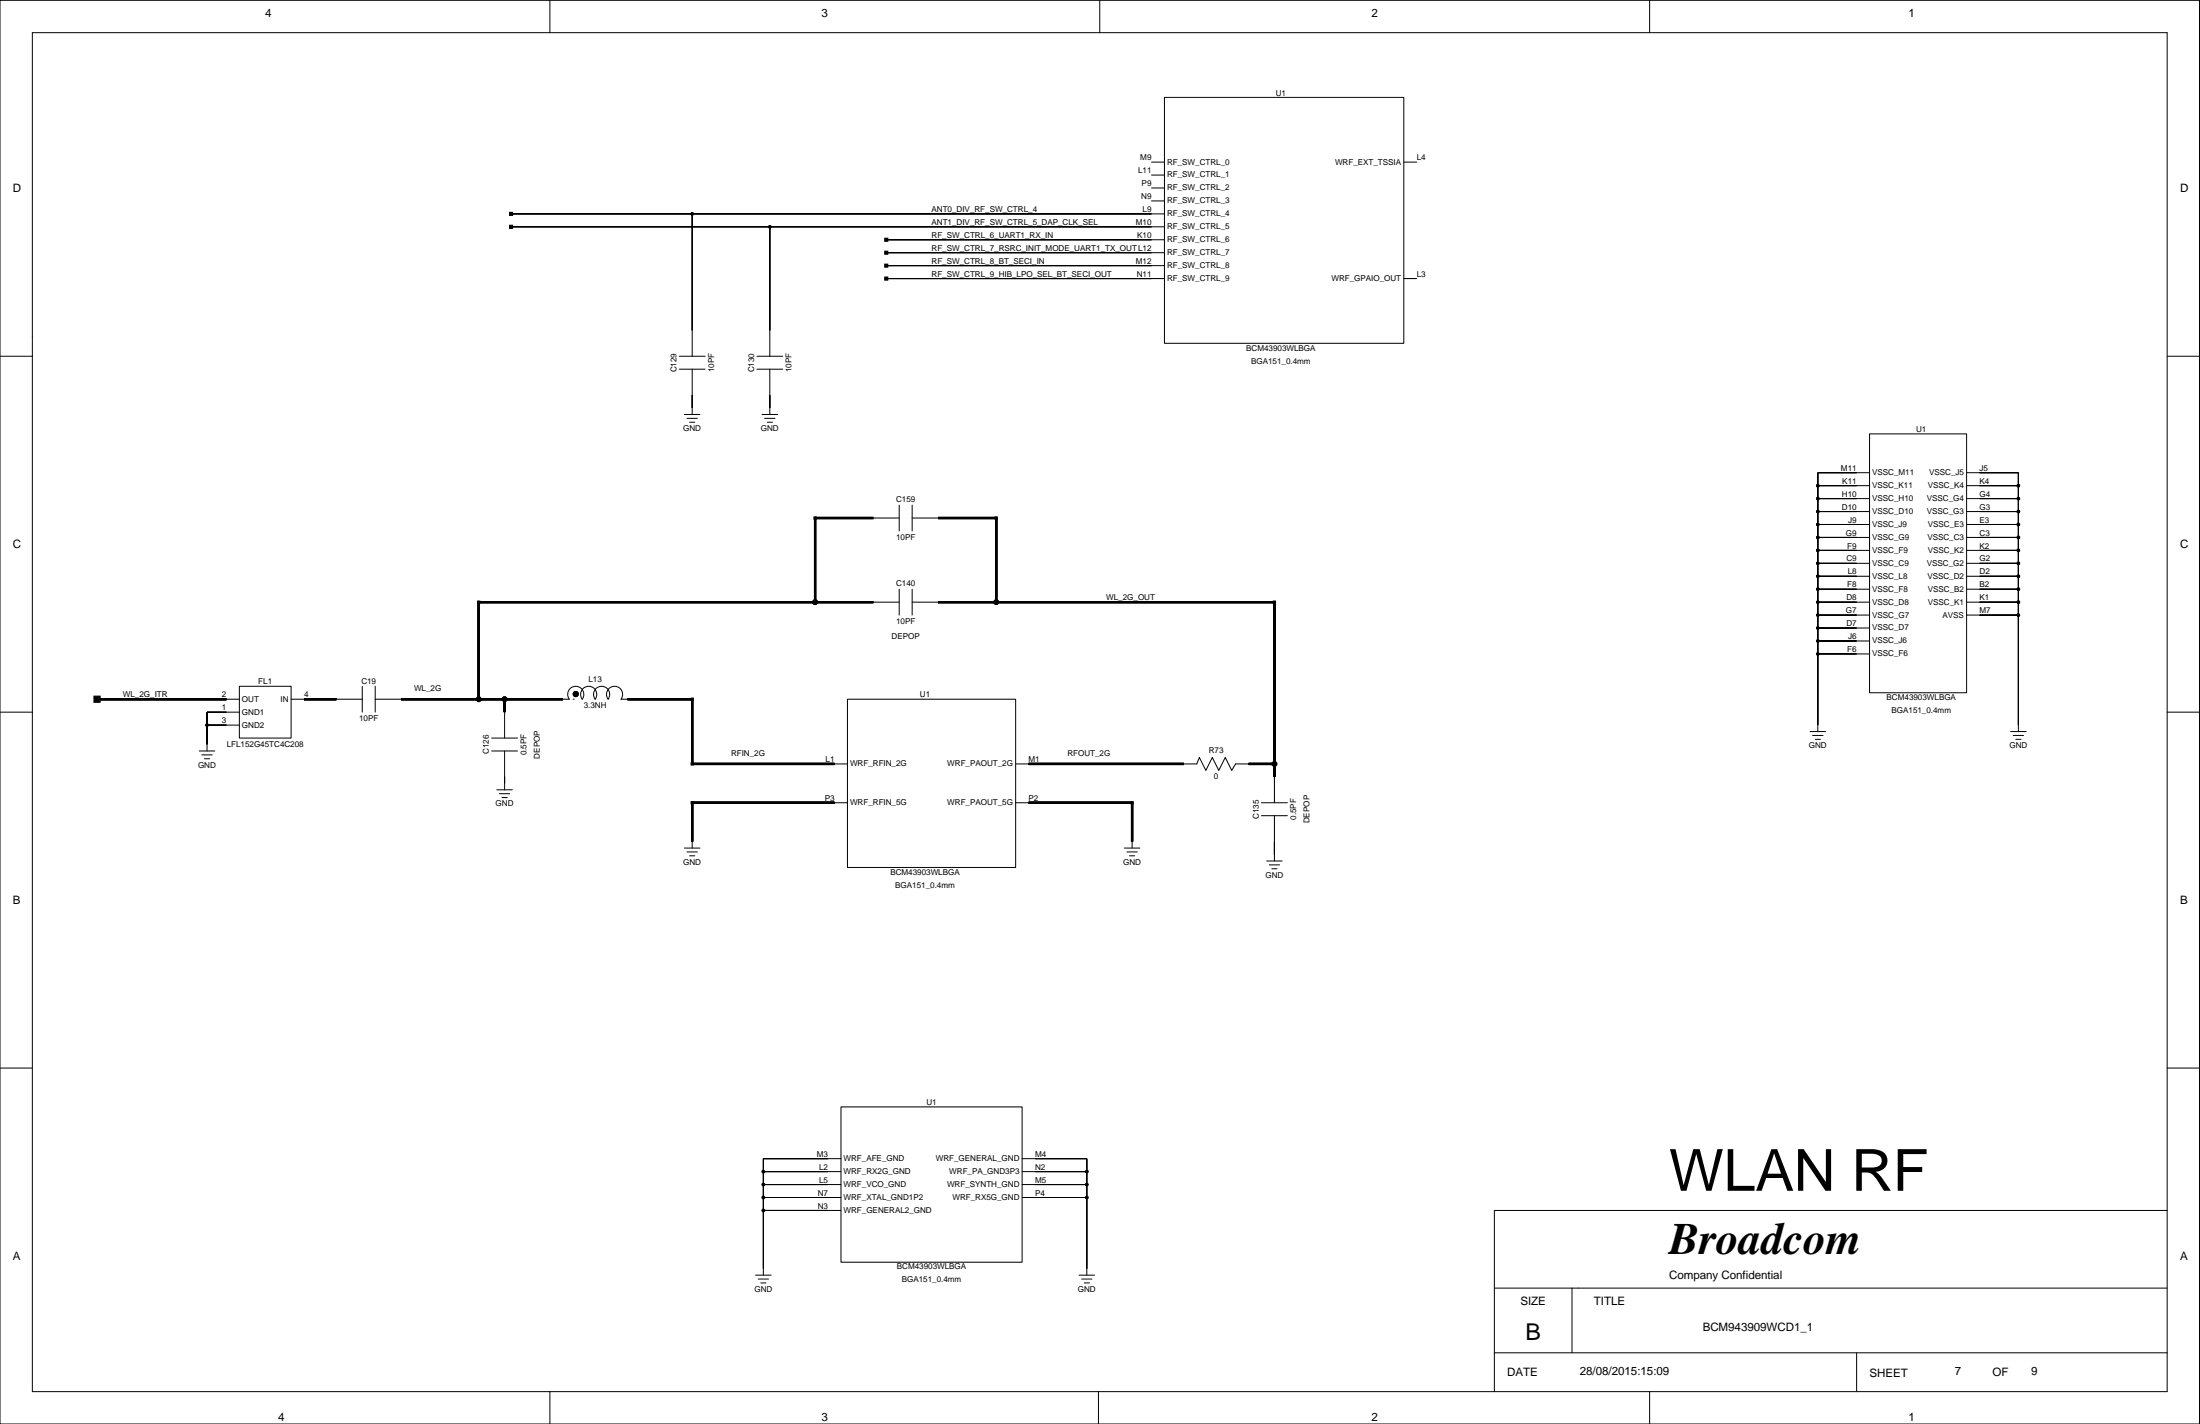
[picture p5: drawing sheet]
<svg xmlns="http://www.w3.org/2000/svg" width="432mm" height="279mm" viewBox="0 0 432 279" stroke-linecap="round" stroke-linejoin="round" font-family="sans-serif">
<g fill="none" stroke="#000" stroke-width=".2">
<path d="M0 .1h431.7v279.3h-431.7zM6.3 6.4h419.1v266.7h-419.1zM107.9 .1v6.3M215.9 .1v6.3M228.5 19.1h47v48.3h-47zM323.8 .1v6.3M226 31.8h2.5M226 34.3h2.5M226 36.9h2.5M226 39.4h2.5M275.5 31.8h2.6M100.3 42h128.2"/>
<path d="M100.3 44.5h128.2M135.9 42v27.9M151.1 44.5v25.4M174 49.6h54.5M174 47h54.5M174 52.1h54.5M174 54.7h54.5M275.5 54.7h2.6M0 69.9h6.3M133.3 72.4h5.1M133.3 69.9h5.1M135.9 72.4v8.9"/>
<path d="M148.6 72.4h5M148.6 69.9h5M151.1 72.4v8.9M425.4 69.9h6.3M134.3 81.3h3.1M134.8 82.1h2.1M135.4 82.8h1M149.6 81.3h3M150.1 82.1h2M150.6 82.8h1M176.5 99.1v5.1M179 99.1v5.1"/>
<path d="M356.8 95.3h10.1M356.8 97.8h10.1M366.9 85.1h19.1v50.8h-19.1zM366.9 92.8h-10.1v50.7M386 92.8h10.1v50.7M386 95.3h10.1M386 97.8h10.1M171.4 118.1h5.1M171.4 101.6h5.1M176.5 115.6v5.1M179 118.1h5.1M179 115.6v5.1"/>
<path d="M179 101.6h5.1M356.8 118.1h10.1M356.8 113.1h10.1M356.8 110.5h10.1M356.8 108h10.1M356.8 102.9h10.1M356.8 100.4h10.1M356.8 105.4h10.1M356.8 115.6h10.1M386 118.1h10.1M386 113.1h10.1M386 110.5h10.1"/>
<path d="M386 108h10.1M386 102.9h10.1M386 100.4h10.1M386 105.4h10.1M386 115.6h10.1M0 139.7h6.3M44.4 137.2h2.6M47 134.7h10.1v10.1h-10.1zM47 139.7h-6.4v7.6M57.1 137.2h2.6M66 137.2h5.1M71.1 134.7v5"/>
<path d="M73.6 137.2h5.1M73.6 134.7v5M99 139.7v5.1M110.5 137.2h1.2a1.59 1.59 0 0 1 .2-2.1 1.59 1.59 0 0 1 2.2 0 1.59 1.59 0 0 1 .2 2.1 1.59 1.59 0 0 1 .2-2.1 1.59 1.59 0 0 1 2.1 0 1.59 1.59 0 0 1 .2 2.1 1.59 1.59 0 0 1 .2-2.1 1.59 1.59 0 0 1 2.1 0 1.59 1.59 0 0 1 .3 2.1 1.59 1.59 0 0 1 .2-2.1 1.59 1.59 0 0 1 2.1 0 1.59 1.59 0 0 1 .2 2.1h1.3M112.5 137.2h.1M166.3 137.2h33v33h-33zM356.8 128.3h10.1M356.8 125.8h10.1M356.8 120.7h10.1M356.8 123.2h10.1M386 120.7h10.1M425.4 139.7h6.3"/>
<path d="M39.1 147.3h3.1M39.6 148.1h2M40.1 148.9h1M40.6 142.3h6.4M96.5 147.3h5.1M96.5 144.8h5.1M97.5 155h3.1M98 155.7h2.1M98.5 156.5h1M99 147.3v7.7M163.8 149.9h2.5M163.8 157.5h2.5"/>
<path d="M199.3 149.9h2.6M199.3 157.5h2.6M232.4 149.9h2.5l.5-1.3 1.3 2.6 1.2-2.6 1.3 2.6 1.3-2.6 1.3 2.6 .7-1.3h2.6M247.6 157.5h5.1M250.1 152.4v5.1M355.3 143.5h3M355.8 144.3h2M356.3 145.1h1M394.6 143.5h3.1M395.1 144.3h2.1M395.6 145.1h1.1M134.3 166.4h3.1"/>
<path d="M134.8 167.2h2.1M135.4 167.9h1M135.9 165.1v1.3M220.7 166.4h3M221.2 167.2h2M221.7 167.9h1M222.2 165.1v1.3M247.6 160h5.1M248.6 168.9h3.1M249.1 169.7h2M249.6 170.5h1M250.1 160v8.9"/>
<path d="M0 209.6h6.3M165.1 217.2h35.5v30.5h-35.5zM425.4 209.6h6.3M149.8 237.5h15.3M149.8 229.9h15.3M149.8 232.4h15.3M149.8 235h15.3M165.1 227.3h-15.3v22.9M200.6 227.3h12.7v22.9M200.6 229.9h12.7M200.6 232.4h12.7M200.6 235h12.7"/>
<path d="M425.4 237.5h-132.1v35.6M148.3 250.2h3M148.8 251h2M149.3 251.7h1M211.8 250.2h3M212.3 251h2M212.8 251.7h1M293.3 252.7h132.1M308.5 252.7v12.7M107.9 273.1v6.3M215.6 273.1v6.3M293.3 265.4h132.1"/>
<path d="M323.8 273.1v6.3M364.4 265.4v7.7"/>
<circle cx="135.9" cy="42" r=".25"/>
<circle cx="151.1" cy="44.5" r=".25"/>
<circle cx="356.8" cy="97.8" r=".25"/>
<circle cx="356.8" cy="95.3" r=".25"/>
<circle cx="396.1" cy="97.8" r=".25"/>
<circle cx="396.1" cy="95.3" r=".25"/>
<circle cx="160" cy="118.1" r=".48"/>
<circle cx="195.5" cy="118.1" r=".48"/>
<circle cx="356.8" cy="118.1" r=".25"/>
<circle cx="356.8" cy="105.4" r=".25"/>
<circle cx="356.8" cy="115.6" r=".25"/>
<circle cx="356.8" cy="102.9" r=".25"/>
<circle cx="356.8" cy="108" r=".25"/>
<circle cx="356.8" cy="110.5" r=".25"/>
<circle cx="356.8" cy="100.4" r=".25"/>
<circle cx="356.8" cy="113.1" r=".25"/>
<circle cx="396.1" cy="118.1" r=".25"/>
<circle cx="396.1" cy="105.4" r=".25"/>
<circle cx="396.1" cy="102.9" r=".25"/>
<circle cx="396.1" cy="108" r=".25"/>
<circle cx="396.1" cy="115.6" r=".25"/>
<circle cx="396.1" cy="110.5" r=".25"/>
<circle cx="396.1" cy="100.4" r=".25"/>
<circle cx="396.1" cy="113.1" r=".25"/>
<circle cx="94" cy="137.2" r=".48"/>
<circle cx="99" cy="137.2" r=".48"/>
<circle cx="113" cy="136.2" r=".51"/>
<circle cx="356.8" cy="125.8" r=".25"/>
<circle cx="356.8" cy="123.2" r=".25"/>
<circle cx="356.8" cy="128.3" r=".25"/>
<circle cx="356.8" cy="120.7" r=".25"/>
<circle cx="396.1" cy="120.7" r=".25"/>
<circle cx="40.6" cy="142.3" r=".25"/>
<circle cx="250.1" cy="149.9" r=".48"/>
<circle cx="149.8" cy="232.4" r=".25"/>
<circle cx="149.8" cy="229.9" r=".25"/>
<circle cx="149.8" cy="235" r=".25"/>
<circle cx="149.8" cy="237.5" r=".25"/>
<circle cx="213.3" cy="232.4" r=".25"/>
<circle cx="213.3" cy="229.9" r=".25"/>
<circle cx="213.3" cy="235" r=".25"/>
</g>
<g fill="#000" stroke="#000" stroke-width=".2">
<path d="M100 41.7h.6v.6h-.6z" fill-rule="evenodd"/>
<path d="M100 44.2h.6v.6h-.6z" fill-rule="evenodd"/>
<path d="M100.3 42h35.6z" fill-rule="evenodd"/>
<path d="M135.9 42v22.8z" fill-rule="evenodd"/>
<path d="M151.1 44.5v20.3z" fill-rule="evenodd"/>
<path d="M100.3 44.5h50.8z" fill-rule="evenodd"/>
<path d="M173.6 49.3h.7v.6h-.7z" fill-rule="evenodd"/>
<path d="M173.6 46.7h.7v.6h-.7z" fill-rule="evenodd"/>
<path d="M173.6 51.8h.7v.6h-.7z" fill-rule="evenodd"/>
<path d="M173.6 54.4h.7v.6h-.7z" fill-rule="evenodd"/>
<path d="M135.9 42h90.1z" fill-rule="evenodd"/>
<path d="M151.1 44.5h74.9z" fill-rule="evenodd"/>
<path d="M174 49.6h52z" fill-rule="evenodd"/>
<path d="M174 47h52z" fill-rule="evenodd"/>
<path d="M174 52.1h52z" fill-rule="evenodd"/>
<path d="M174 54.7h52z" fill-rule="evenodd"/>
<path d="M135.9 77.5v2.6z" fill-rule="evenodd"/>
<path d="M151.1 77.5v2.6z" fill-rule="evenodd"/>
<path d="M356.8 92.8v2.5z" fill-rule="evenodd"/>
<path d="M356.8 95.3v2.5z" fill-rule="evenodd"/>
<path d="M356.8 97.8v2.6z" fill-rule="evenodd"/>
<path d="M356.8 92.8h7.6z" fill-rule="evenodd"/>
<path d="M356.8 95.3h7.6z" fill-rule="evenodd"/>
<path d="M356.8 97.8h7.6z" fill-rule="evenodd"/>
<path d="M388.5 92.8h7.6z" fill-rule="evenodd"/>
<path d="M396.1 92.8v2.5z" fill-rule="evenodd"/>
<path d="M388.5 95.3h7.6z" fill-rule="evenodd"/>
<path d="M396.1 95.3v2.5z" fill-rule="evenodd"/>
<path d="M388.5 97.8h7.6z" fill-rule="evenodd"/>
<path d="M396.1 97.8v2.6z" fill-rule="evenodd"/>
<path d="M93.7 117.9h.5v.5h-.5z" fill-rule="evenodd"/>
<path d="M159.8 101.4h.4v.5h-.4z" fill-rule="evenodd"/>
<path d="M195.3 101.4h.5v.5h-.5z" fill-rule="evenodd"/>
<path d="M249.9 117.9h.5v.5h-.5z" fill-rule="evenodd"/>
<path d="M356.8 100.4v2.5z" fill-rule="evenodd"/>
<path d="M356.8 102.9v2.5z" fill-rule="evenodd"/>
<path d="M356.8 105.4v2.6z" fill-rule="evenodd"/>
<path d="M356.8 108v2.5z" fill-rule="evenodd"/>
<path d="M356.8 110.5v2.6z" fill-rule="evenodd"/>
<path d="M356.8 113.1v2.5z" fill-rule="evenodd"/>
<path d="M356.8 115.6v2.5z" fill-rule="evenodd"/>
<path d="M356.8 118.1v2.6z" fill-rule="evenodd"/>
<path d="M356.8 113.1h7.6z" fill-rule="evenodd"/>
<path d="M356.8 110.5h7.6z" fill-rule="evenodd"/>
<path d="M356.8 108h7.6z" fill-rule="evenodd"/>
<path d="M356.8 102.9h7.6z" fill-rule="evenodd"/>
<path d="M356.8 100.4h7.6z" fill-rule="evenodd"/>
<path d="M356.8 105.4h7.6z" fill-rule="evenodd"/>
<path d="M356.8 115.6h7.6z" fill-rule="evenodd"/>
<path d="M356.8 118.1h7.6z" fill-rule="evenodd"/>
<path d="M388.5 108h7.6z" fill-rule="evenodd"/>
<path d="M388.5 105.4h7.6z" fill-rule="evenodd"/>
<path d="M388.5 100.4h7.6z" fill-rule="evenodd"/>
<path d="M396.1 100.4v2.5z" fill-rule="evenodd"/>
<path d="M388.5 102.9h7.6z" fill-rule="evenodd"/>
<path d="M396.1 102.9v2.5z" fill-rule="evenodd"/>
<path d="M396.1 105.4v2.6z" fill-rule="evenodd"/>
<path d="M396.1 108v2.5z" fill-rule="evenodd"/>
<path d="M388.5 110.5h7.6z" fill-rule="evenodd"/>
<path d="M396.1 110.5v2.6z" fill-rule="evenodd"/>
<path d="M388.5 113.1h7.6z" fill-rule="evenodd"/>
<path d="M396.1 113.1v2.5z" fill-rule="evenodd"/>
<path d="M396.1 118.1v2.6z" fill-rule="evenodd"/>
<path d="M396.1 115.6v2.5z" fill-rule="evenodd"/>
<path d="M388.5 115.6h7.6z" fill-rule="evenodd"/>
<path d="M388.5 118.1h7.6z" fill-rule="evenodd"/>
<path d="M18.4 136.6h1.3v1.2h-1.3z" fill-rule="evenodd"/>
<path d="M40.6 139.7v2.6z" fill-rule="evenodd"/>
<path d="M40.6 139.7h3.8z" fill-rule="evenodd"/>
<path d="M135.6 137h.5v.4h-.5z" fill-rule="evenodd"/>
<path d="M356.8 128.3v14z" fill-rule="evenodd"/>
<path d="M356.8 120.7v2.5z" fill-rule="evenodd"/>
<path d="M356.8 123.2v2.6z" fill-rule="evenodd"/>
<path d="M356.8 125.8v2.5z" fill-rule="evenodd"/>
<path d="M356.8 128.3h7.6z" fill-rule="evenodd"/>
<path d="M356.8 125.8h7.6z" fill-rule="evenodd"/>
<path d="M356.8 120.7h7.6z" fill-rule="evenodd"/>
<path d="M356.8 123.2h7.6z" fill-rule="evenodd"/>
<path d="M388.5 120.7h7.6z" fill-rule="evenodd"/>
<path d="M396.1 120.7v21.6z" fill-rule="evenodd"/>
<path d="M40.6 142.3v3.8z" fill-rule="evenodd"/>
<path d="M40.6 142.3h3.8z" fill-rule="evenodd"/>
<path d="M99 152.4v1.3z" fill-rule="evenodd"/>
<path d="M135.6 149.7h.5v.4h-.5z" fill-rule="evenodd"/>
<path d="M135.6 157.3h.5v.4h-.5z" fill-rule="evenodd"/>
<path d="M222 157.3h.4v.4h-.4z" fill-rule="evenodd"/>
<path d="M250.1 165.1v2.6z" fill-rule="evenodd"/>
<path d="M149.8 227.3v2.6z" fill-rule="evenodd"/>
<path d="M149.8 237.5v11.4z" fill-rule="evenodd"/>
<path d="M149.8 235v2.5z" fill-rule="evenodd"/>
<path d="M149.8 232.4v2.6z" fill-rule="evenodd"/>
<path d="M149.8 229.9v2.5z" fill-rule="evenodd"/>
<path d="M149.8 237.5h12.7z" fill-rule="evenodd"/>
<path d="M149.8 235h12.7z" fill-rule="evenodd"/>
<path d="M149.8 232.4h12.7z" fill-rule="evenodd"/>
<path d="M149.8 229.9h12.7z" fill-rule="evenodd"/>
<path d="M149.8 227.3h12.7z" fill-rule="evenodd"/>
<path d="M203.2 227.3h10.1z" fill-rule="evenodd"/>
<path d="M213.3 227.3v2.6z" fill-rule="evenodd"/>
<path d="M203.2 229.9h10.1z" fill-rule="evenodd"/>
<path d="M203.2 232.4h10.1z" fill-rule="evenodd"/>
<path d="M203.2 235h10.1z" fill-rule="evenodd"/>
<path d="M213.3 235v13.9z" fill-rule="evenodd"/>
<path d="M213.3 229.9v2.5z" fill-rule="evenodd"/>
<path d="M213.3 232.4v2.6z" fill-rule="evenodd"/>
<circle cx="135.9" cy="42" r=".25"/>
<circle cx="151.1" cy="44.5" r=".25"/>
<circle cx="356.8" cy="97.8" r=".25"/>
<circle cx="356.8" cy="95.3" r=".25"/>
<circle cx="396.1" cy="97.8" r=".25"/>
<circle cx="396.1" cy="95.3" r=".25"/>
<circle cx="160" cy="118.1" r=".48"/>
<circle cx="195.5" cy="118.1" r=".48"/>
<circle cx="356.8" cy="118.1" r=".25"/>
<circle cx="356.8" cy="105.4" r=".25"/>
<circle cx="356.8" cy="115.6" r=".25"/>
<circle cx="356.8" cy="102.9" r=".25"/>
<circle cx="356.8" cy="108" r=".25"/>
<circle cx="356.8" cy="110.5" r=".25"/>
<circle cx="356.8" cy="100.4" r=".25"/>
<circle cx="356.8" cy="113.1" r=".25"/>
<circle cx="396.1" cy="118.1" r=".25"/>
<circle cx="396.1" cy="105.4" r=".25"/>
<circle cx="396.1" cy="102.9" r=".25"/>
<circle cx="396.1" cy="108" r=".25"/>
<circle cx="396.1" cy="115.6" r=".25"/>
<circle cx="396.1" cy="110.5" r=".25"/>
<circle cx="396.1" cy="100.4" r=".25"/>
<circle cx="396.1" cy="113.1" r=".25"/>
<circle cx="94" cy="137.2" r=".48"/>
<circle cx="99" cy="137.2" r=".48"/>
<circle cx="113" cy="136.2" r=".51"/>
<circle cx="356.8" cy="125.8" r=".25"/>
<circle cx="356.8" cy="123.2" r=".25"/>
<circle cx="356.8" cy="128.3" r=".25"/>
<circle cx="356.8" cy="120.7" r=".25"/>
<circle cx="396.1" cy="120.7" r=".25"/>
<circle cx="40.6" cy="142.3" r=".25"/>
<circle cx="250.1" cy="149.9" r=".48"/>
<circle cx="149.8" cy="232.4" r=".25"/>
<circle cx="149.8" cy="229.9" r=".25"/>
<circle cx="149.8" cy="235" r=".25"/>
<circle cx="149.8" cy="237.5" r=".25"/>
<circle cx="213.3" cy="232.4" r=".25"/>
<circle cx="213.3" cy="229.9" r=".25"/>
<circle cx="213.3" cy="235" r=".25"/>
</g>
<g fill="#000" stroke="#000" stroke-width=".45">
<path d="M94 118.1v19.1z" fill-rule="evenodd"/>
<path d="M160 101.6v16.5z" fill-rule="evenodd"/>
<path d="M94 118.1h66z" fill-rule="evenodd"/>
<path d="M160 118.1h11.4z" fill-rule="evenodd"/>
<path d="M160 101.6h11.4z" fill-rule="evenodd"/>
<path d="M184.1 101.6h11.4z" fill-rule="evenodd"/>
<path d="M195.5 101.6v16.5z" fill-rule="evenodd"/>
<path d="M184.1 118.1h11.4z" fill-rule="evenodd"/>
<path d="M250.1 118.1v31.8z" fill-rule="evenodd"/>
<path d="M195.5 118.1h54.6z" fill-rule="evenodd"/>
<path d="M19 137.2h25.4z" fill-rule="evenodd"/>
<path d="M59.7 137.2h6.3z" fill-rule="evenodd"/>
<path d="M78.7 137.2h15.3z" fill-rule="evenodd"/>
<path d="M99 137.2v2.5z" fill-rule="evenodd"/>
<path d="M94 137.2h5z" fill-rule="evenodd"/>
<path d="M99 137.2h11.5z" fill-rule="evenodd"/>
<path d="M135.9 137.2v12.7z" fill-rule="evenodd"/>
<path d="M123.2 137.2h12.7z" fill-rule="evenodd"/>
<path d="M135.9 157.5v7.6z" fill-rule="evenodd"/>
<path d="M135.9 149.9h27.9z" fill-rule="evenodd"/>
<path d="M135.9 157.5h27.9z" fill-rule="evenodd"/>
<path d="M222.2 157.5v7.6z" fill-rule="evenodd"/>
<path d="M201.9 157.5h20.3z" fill-rule="evenodd"/>
<path d="M201.9 149.9h30.5z" fill-rule="evenodd"/>
<path d="M250.1 149.9v2.5z" fill-rule="evenodd"/>
<path d="M245.1 149.9h5z" fill-rule="evenodd"/>
</g>
<g fill="none" stroke="#000" stroke-width=".45">
<path d="M171.4 101.6h-11.4v16.5M171.4 118.1h-77.4v19.1M184.1 118.1h66v34.3M184.1 101.6h11.4v16.5M19 137.2h25.4M59.7 137.2h6.3M78.7 137.2h31.8M99 137.2v2.5M123.2 137.2h12.7v12.7h27.9M163.8 157.5h-27.9v7.6M201.9 149.9h30.5M201.9 157.5h20.3v7.6"/>
<path d="M245.1 149.9h5"/>
</g>
<text font-size="11.4" x="327.6" y="233.6">WLAN RF</text>
<text font-size="8.8" x="327.6" y="246.1">Broadcom</text>
<text font-size="4.6" x="299.4" y="263">B</text>
<g font-size="2.3">
<text x="52.1" y="3.4">4</text>
<text x="161.3" y="3.4">3</text>
<text x="269.2" y="3.4">2</text>
<text x="374.6" y="3.4">1</text>
<text x="2.5" y="37.6">D</text>
<text x="427.9" y="37.6">D</text>
<text x="2.5" y="107.5">C</text>
<text x="427.9" y="107.5">C</text>
<text x="2.5" y="177.3">B</text>
<text x="427.9" y="177.3">B</text>
<text x="2.5" y="247.1">A</text>
<text x="327.6" y="250.9">Company Confidential</text>
<text x="427.9" y="247.1">A</text>
<text x="298.4" y="256">SIZE</text>
<text x="312.8" y="256">TITLE</text>
<text x="334.2" y="261.1">BCM943909WCD1_1</text>
<text x="310.1" y="269.7">28/08/2015:15:09</text>
<text x="383.7" y="269.7">7</text>
<text x="398.7" y="269.7">9</text>
<text x="295.8" y="270">DATE</text>
<text x="366.9" y="270.2">SHEET</text>
<text x="391.1" y="270">OF</text>
<text x="54.6" y="278.9">4</text>
<text x="161.3" y="278.9">3</text>
<text x="269.2" y="278.9">2</text>
<text x="374.6" y="278.9">1</text>
</g>
<g font-size="1.6">
<text x="250.4" y="18.7">U1</text>
<text x="223.4" y="34">L11</text>
<text x="223.8" y="31.4">M9</text>
<text x="229.1" y="32.3">RF_SW_CTRL_0</text>
<text x="229.1" y="34.8">RF_SW_CTRL_1</text>
<text x="262" y="32.3">WRF_EXT_TSSIA</text>
<text x="278.1" y="31.4">L4</text>
<text x="182.8" y="41.6">ANT0_DIV_RF_SW_CTRL_4</text>
<text x="224" y="39.1">N9</text>
<text x="224.1" y="36.5">P9</text>
<text x="224.3" y="41.6">L9</text>
<text x="229.1" y="37.4">RF_SW_CTRL_2</text>
<text x="229.1" y="39.9">RF_SW_CTRL_3</text>
<text x="182.8" y="44.1">ANT1_DIV_RF_SW_CTRL_5_DAP_CLK_SEL</text>
<text x="182.8" y="46.7">RF_SW_CTRL_6_UART1_RX_IN</text>
<text x="222.9" y="44.1">M10</text>
<text x="223.2" y="46.7">K10</text>
<text x="229.1" y="42.4">RF_SW_CTRL_4</text>
<text x="229.1" y="45">RF_SW_CTRL_5</text>
<text x="229.1" y="47.5">RF_SW_CTRL_6</text>
<text x="182.8" y="49.2">RF_SW_CTRL_7_RSRC_INIT_MODE_UART1_TX_OUTL12</text>
<text x="182.8" y="51.8">RF_SW_CTRL_8_BT_SECI_IN</text>
<text x="222.9" y="51.8">M12</text>
<text x="229.1" y="50.1">RF_SW_CTRL_7</text>
<text x="229.1" y="52.6">RF_SW_CTRL_8</text>
<text x="182.8" y="54.3">RF_SW_CTRL_9_HIB_LPO_SEL_BT_SECI_OUT</text>
<text x="223.1" y="54.3">N11</text>
<text x="229.1" y="55.1">RF_SW_CTRL_9</text>
<text x="261.3" y="55.1">WRF_GPAIO_OUT</text>
<text x="278.1" y="54.3">L3</text>
<text x="244.6" y="68.8">BCM43903WLBGA</text>
<text x="245.6" y="71.3">BGA151_0.4mm</text>
<text x="132.8" y="73.1" transform="rotate(-90 132.8 73.1)">C129</text>
<text x="140.1" y="73.1" transform="rotate(-90 140.1 73.1)">10PF</text>
<text x="148" y="73.1" transform="rotate(-90 148 73.1)">C130</text>
<text x="155.4" y="73.1" transform="rotate(-90 155.4 73.1)">10PF</text>
<text x="134.1" y="84.6">GND</text>
<text x="149.3" y="84.6">GND</text>
<text x="376.1" y="84.8">U1</text>
<text x="361.3" y="92.4">M11</text>
<text x="361.6" y="94.9">K11</text>
<text x="367.5" y="93.2">VSSC_M11</text>
<text x="367.5" y="95.8">VSSC_K11</text>
<text x="378.4" y="95.8">VSSC_K4</text>
<text x="378.6" y="93.2">VSSC_J5</text>
<text x="388.5" y="94.9">K4</text>
<text x="388.5" y="92.4">J5</text>
<text x="175.9" y="98.6">C159</text>
<text x="361.5" y="100">D10</text>
<text x="361.5" y="97.5">H10</text>
<text x="367.5" y="98.3">VSSC_H10</text>
<text x="367.5" y="100.8">VSSC_D10</text>
<text x="378.2" y="98.3">VSSC_G4</text>
<text x="378.2" y="100.8">VSSC_G3</text>
<text x="388.5" y="100">G3</text>
<text x="388.5" y="97.5">G4</text>
<text x="175.9" y="105.9">10PF</text>
<text x="362.3" y="105.1">G9</text>
<text x="362.6" y="107.6">F9</text>
<text x="362.7" y="102.5">J9</text>
<text x="367.5" y="103.4">VSSC_J9</text>
<text x="367.5" y="105.9">VSSC_G9</text>
<text x="378.3" y="105.9">VSSC_C3</text>
<text x="378.4" y="103.4">VSSC_E3</text>
<text x="388.5" y="107.6">K2</text>
<text x="388.5" y="105.1">C3</text>
<text x="388.5" y="102.5">E3</text>
<text x="362.4" y="110.2">C9</text>
<text x="362.6" y="112.7">L8</text>
<text x="367.5" y="108.5">VSSC_F9</text>
<text x="367.5" y="111">VSSC_C9</text>
<text x="367.5" y="113.5">VSSC_L8</text>
<text x="378.2" y="111">VSSC_G2</text>
<text x="378.3" y="113.5">VSSC_D2</text>
<text x="378.4" y="108.5">VSSC_K2</text>
<text x="388.5" y="112.7">D2</text>
<text x="388.5" y="110.2">G2</text>
<text x="175.9" y="115.1">C140</text>
<text x="217.1" y="117.8">WL_2G_OUT</text>
<text x="362.4" y="117.8">D8</text>
<text x="362.6" y="115.2">F8</text>
<text x="367.5" y="116.1">VSSC_F8</text>
<text x="367.5" y="118.6">VSSC_D8</text>
<text x="378.4" y="116.1">VSSC_B2</text>
<text x="378.4" y="118.6">VSSC_K1</text>
<text x="388.5" y="117.8">K1</text>
<text x="388.5" y="115.2">B2</text>
<text x="175" y="125.4">DEPOP</text>
<text x="175.9" y="122.4">10PF</text>
<text x="362.3" y="120.3">G7</text>
<text x="362.4" y="122.9">D7</text>
<text x="362.7" y="125.4">J6</text>
<text x="367.5" y="121.2">VSSC_G7</text>
<text x="367.5" y="123.7">VSSC_D7</text>
<text x="381.3" y="121.2">AVSS</text>
<text x="388.5" y="120.3">M7</text>
<text x="362.6" y="127.9">F6</text>
<text x="367.5" y="126.2">VSSC_J6</text>
<text x="367.5" y="128.8">VSSC_F6</text>
<text x="24.1" y="136.8">WL_2G_ITR</text>
<text x="43.6" y="136.8">2</text>
<text x="47.5" y="137.7">OUT</text>
<text x="50.7" y="134.1">FL1</text>
<text x="55" y="137.7">IN</text>
<text x="59.7" y="136.8">4</text>
<text x="70.9" y="134.1">C19</text>
<text x="81.3" y="135.6">WL_2G</text>
<text x="115.5" y="133.9">L13</text>
<text x="180.6" y="136.8">U1</text>
<text x="370.3" y="137.3">BCM43903WLBGA</text>
<text x="43.6" y="139.4">1</text>
<text x="43.6" y="141.9">3</text>
<text x="47.5" y="142.7">GND2</text>
<text x="47.5" y="140.2">GND1</text>
<text x="70.5" y="141.5">10PF</text>
<text x="114.6" y="138.9">3.3NH</text>
<text x="371.3" y="139.9">BGA151_0.4mm</text>
<text x="44.5" y="146.6">LFL152G45TC4C208</text>
<text x="96" y="148" transform="rotate(-90 96 148)">C126</text>
<text x="103.3" y="148.2" transform="rotate(-90 103.3 148.2)">0.5PF</text>
<text x="105.9" y="148.8" transform="rotate(-90 105.9 148.8)">DEPOP</text>
<text x="143.5" y="148.3">RFIN_2G</text>
<text x="162" y="149.5">L1</text>
<text x="201.9" y="149.5">M1</text>
<text x="209.5" y="148.3">RFOUT_2G</text>
<text x="237.3" y="147.8">R73</text>
<text x="355" y="146.8">GND</text>
<text x="394.4" y="146.8">GND</text>
<text x="38.9" y="150.6">GND</text>
<text x="166.8" y="150.4">WRF_RFIN_2G</text>
<text x="185.9" y="150.4">WRF_PAOUT_2G</text>
<text x="238.3" y="152.9">0</text>
<text x="97.3" y="158.2">GND</text>
<text x="161.9" y="157.1">P3</text>
<text x="166.8" y="158">WRF_RFIN_5G</text>
<text x="185.9" y="158">WRF_PAOUT_5G</text>
<text x="201.9" y="157.1">P2</text>
<text x="247.1" y="160.7" transform="rotate(-90 247.1 160.7)">C135</text>
<text x="254.4" y="160.9" transform="rotate(-90 254.4 160.9)">0.5PF</text>
<text x="257" y="161.5" transform="rotate(-90 257 161.5)">DEPOP</text>
<text x="134.1" y="169.7">GND</text>
<text x="174.8" y="171.6">BCM43903WLBGA</text>
<text x="220.4" y="169.7">GND</text>
<text x="248.4" y="172.2">GND</text>
<text x="175.7" y="174.2">BGA151_0.4mm</text>
<text x="181.8" y="216.8">U1</text>
<text x="160.3" y="227">M3</text>
<text x="165.6" y="227.8">WRF_AFE_GND</text>
<text x="183.7" y="227.8">WRF_GENERAL_GND</text>
<text x="203.2" y="227">M4</text>
<text x="160.8" y="232.1">L5</text>
<text x="160.8" y="229.5">L2</text>
<text x="165.6" y="230.4">WRF_RX2G_GND</text>
<text x="165.6" y="232.9">WRF_VCO_GND</text>
<text x="185.9" y="232.9">WRF_SYNTH_GND</text>
<text x="186.3" y="230.4">WRF_PA_GND3P3</text>
<text x="203.2" y="232.1">M5</text>
<text x="203.2" y="229.5">N2</text>
<text x="160.5" y="237.1">N3</text>
<text x="160.5" y="234.6">N7</text>
<text x="165.6" y="235.4">WRF_XTAL_GND1P2</text>
<text x="165.6" y="238">WRF_GENERAL2_GND</text>
<text x="186.9" y="235.4">WRF_RX5G_GND</text>
<text x="203.2" y="234.6">P4</text>
<text x="176" y="249.1">BCM43903WLBGA</text>
<text x="177" y="251.6">BGA151_0.4mm</text>
<text x="148.1" y="253.5">GND</text>
<text x="211.6" y="253.5">GND</text>
</g>
</svg>
